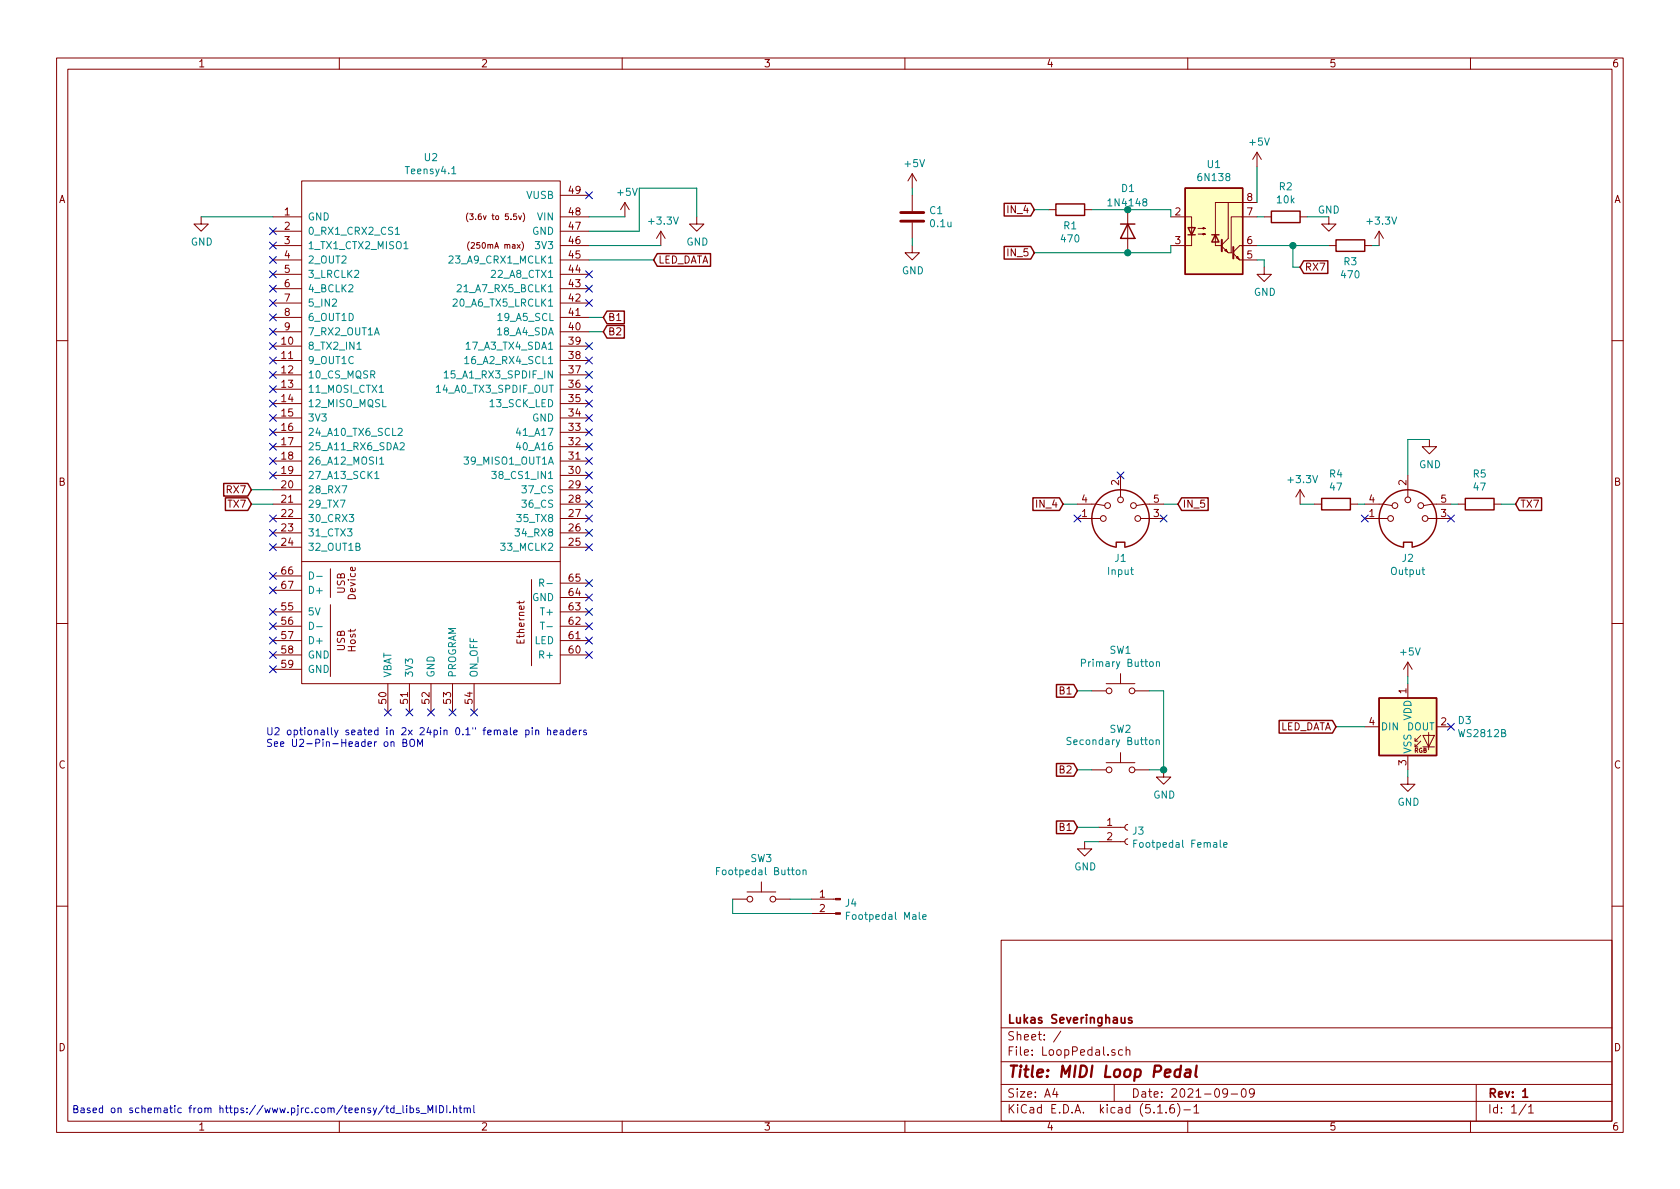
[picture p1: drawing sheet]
<svg xmlns="http://www.w3.org/2000/svg" width="297mm" height="210mm" viewBox="0 0 297 210" stroke-linecap="round" stroke-linejoin="round" font-family="sans-serif">
<g fill="none" stroke="#840000" stroke-width=".18">
<path d="M10 10.3h277v189.9h-277zM12 12.2h273v186.1h-273zM60 10.3v1.9M110 10.3v1.9M160 10.3v1.9M210 10.3v1.9M260 10.3v1.9M35.6 38.3v1.3h1.2l-1.2 1.3-1.3-1.3h1.3M48.3 38.3h5M53.3 32h45.8v88.9h-45.8zM82.8 37.7a1.2 1.2 0 0 0 0 1.5M91.7 38.1l.2 .7 .3-.7"/>
<path d="M92.5 37.7a1.2 1.2 0 0 1 0 1.5M99.1 38.3h5M99.1 34.5h5M110.5 35.8l-.8 1.3M110.5 35.8v2.5M110.5 35.8l.8 1.3M123.2 38.3v1.3h1.3l-1.3 1.3-1.3-1.3h1.3M161.3 30.7v2.6M161.3 34.5v2.8M161.3 39.4v2.8M161.3 30.7l-.8 1.3M161.3 30.7l.8 1.3"/>
<path d="M185.4 37.1h1.3M191.8 37.1h1.2M199.4 37.1v7.6M207 38.3h3.7v5.1h-3.7M217.2 35.8h-2.3v7.6h1M222.2 35.8h-5v6.4l-1.2 1.1M222.2 38.3h-4.5v6.4M222.2 26.9l-.7 1.3M222.2 26.9v2.6M222.2 26.9l.8 1.3M223.5 38.3h1.3M229.9 38.3h1.2"/>
<path d="M234.9 38.3v1.3h1.3l-1.3 1.3-1.2-1.3h1.2M48.3 43.4h5M48.3 58.7h5M48.3 56.1h5M48.3 53.6h5M48.3 51h5M48.3 48.5h5M48.3 46h5M48.3 40.9h5M83 42.7a1.13 1.13 0 0 0 0 1.6M92.3 42.7a1.13 1.13 0 0 1 0 1.6M99.1 43.4h5"/>
<path d="M99.1 58.7h5M99.1 56.1h5M99.1 53.6h5M99.1 51h5M99.1 48.5h5M99.1 46h5M99.1 40.9h5M116.8 40.9l-.7 1.3M116.8 40.9v2.5M116.8 40.9l.8 1.3M161.3 43.4v1.3h1.3l-1.3 1.3-1.3-1.3h1.3M211.8 41.4h1.3l-.4 .1v-.2l.4 .1"/>
<path d="M211.8 40.4h1.3l-.4 .1v-.2l.4 .1M216 43.6l1.2 1.1h.6M216.5 44.3l.3-.2 .2 .5zM218.1 44.8l1.1 1.2h3M218.6 45.6l.2-.3 .3 .5zM222.2 43.4h-3l-1.1 1.2M223.5 47.2v1.3h1.3l-1.3 1.3-1.3-1.3h1.3M234.9 43.4h1.3M241.3 43.4h1.3M243.8 40.9l-.7 1.3M243.8 40.9v2.5M243.8 40.9l.8 1.3"/>
<path d="M10 60.2h2M48.3 61.2h5M48.3 63.7h5M48.3 66.3h5M48.3 68.8h5M48.3 71.4h5M48.3 73.9h5M48.3 76.4h5M48.3 79h5M99.1 61.2h5M99.1 63.7h5M99.1 66.3h5"/>
<path d="M99.1 68.8h5M99.1 71.4h5M99.1 73.9h5M99.1 76.4h5M99.1 79h5M252.7 77.7v1.3h1.3l-1.3 1.3-1.2-1.3h1.2M285 60.2h2M48.3 89.1h5M48.3 81.5h5M48.3 84.1h5M48.3 86.6h5M48.3 91.7h5"/>
<path d="M48.3 94.2h5M48.3 96.8h5M53.3 99.3h45.8M99.1 89.1h5M99.1 81.5h5M99.1 84.1h5M99.1 86.6h5M99.1 91.7h5M99.1 94.2h5M99.1 96.8h5M190.5 89.1h3.3l1.5 .3M190.5 91.7h4.1"/>
<path d="M198.1 84.1v3.8M201.7 91.7h4M205.7 89.1h-3.3l-1.5 .3M229.9 86.6l-.8 1.3M229.9 86.6v2.5M229.9 86.6l.7 1.3M232.4 89.1h1.3M238.8 89.1h1.2M241.3 89.1h3.3l1.5 .3M241.3 91.7h4.1M248.9 84.1v3.8M252.5 91.7h4"/>
<path d="M256.5 89.1h-3.3l-1.5 .3M257.8 89.1h1.3M264.2 89.1h1.2M10 110.3h2M48.3 108.2h5M48.3 110.7h5M48.3 113.3h5M48.3 115.8h5M48.3 118.4h5M48.3 101.8h5M48.3 104.4h5M58.4 100.6v5.1"/>
<path d="M58.4 106.9v12.7M91.8 106.3v.5M92.7 106.3l-.2 .3h-1.1M94 102.5v15.2M99.1 108.2h5M99.1 110.7h5M99.1 113.3h5M99.1 115.8h5M99.1 105.7h5M99.1 103.1h5M198.1 119.1v1.8M248.9 117.1v2.5"/>
<path d="M248.9 117.1l-.7 1.3M248.9 117.1l.8 1.3M285 110.3h2M68.6 120.9v5.1M72.4 120.9v5.1M76.2 120.9v5.1M80 120.9v5.1M83.8 120.9v5.1M193 136.1h2.6M193 122.2h2.6M195.6 134.9h5.1M195.6 120.9h5.1"/>
<path d="M198.1 133.1v1.8M200.7 136.1h2.5M200.7 122.2h2.5M205.7 136.1v1.3h1.3l-1.3 1.3-1.2-1.3h1.2M241.3 128.5h2.5M248.9 137.4v1.3h1.3l-1.3 1.2-1.3-1.2h1.3M248.9 120.9v2.5M248.9 133.6v2.5M250.2 131.1h.5M251.2 131.1l-1 1v-.5M251.2 130l-1 1.1v-.5M251.6 130h2l-1 2.1z"/>
<path d="M251.6 132.1h2M252.6 129.5v3.1M254 128.5h2.5M129.5 159h2.6M132.1 157.7h5.1M134.6 156v1.7M137.2 159h2.5M143.5 159h4.2M191.8 148.8v1.3h1.2l-1.2 1.3-1.3-1.3h1.3M194.3 148.8h4.6M194.3 146.3h4.6M199.4 148.3l-.3 .1-.2 .4 .1 .3 .4 .2"/>
<path d="M199.4 145.8l-.3 .1-.2 .3 .1 .4 .4 .2M10 160.2h2M143.5 161.5h4.2M177 166.3h108v32h-108zM285 160.2h2M60 198.3v1.9M110 198.3v1.9M160 198.3v1.9M177 194.8h108M177 191.8h108M177 187.8h108M177 181.8h108"/>
<path d="M186.5 192.5l-.4 1h1M186.8 193v1M187.6 182.3l-1.3 2M197 191.8v3M197.1 185.7a.37 .37 0 0 0-.6 .1l.1 .2 .5 .2 .1 .1-.2 .3-.5-.1M198.5 185.7l-.5-.1-.2 .3v.6l.2 .1 .5-.1M199.1 185.7h.1a.37 .37 0 0 1 .6 .1v.8M199.1 185.1v1.5M204.7 196.8h.8M206.2 196.7v.1M207.5 195.3a.59 .59 0 0 0-.7 .7v.5l.2 .2 .4 .1 .2-.1 .1-.5-.2-.2-.4-.1-.3 .3M208.2 195.1a1.71 1.71 0 0 1 0 2.3"/>
<path d="M209.3 196.3h1.2M210 198.3v1.9M211.1 195.8l.4-.5v1.5M211.1 196.8h.9M217 193.2l-.1 .2a.48 .48 0 0 1-.6-.1v-.6a.48 .48 0 0 1 .6-.1l.1 .1a1.19 1.19 0 0 1-.2 1.2l-.5 .1M217.7 193.5h1.1M219.6 192.7l.4-.2a.94 .94 0 0 1 0 1.5 .82 .82 0 0 1-.4-1.3zM221.8 193.2l-.3 .3h-.3l-.3-.3v-.4l.2-.2 .4-.1 .2 .2a1.13 1.13 0 0 1-.2 1.2l-.4 .1M260 198.3v1.9M261 191.8v6.5M269.8 195.2l-1.2 2M270.3 195.8l.4-.5v1.5"/>
<path d="M270.3 196.8h.8"/>
<circle cx="195.1" cy="91.7" r=".51"/>
<circle cx="195.8" cy="89.4" r=".51"/>
<circle cx="198.1" cy="88.4" r=".51"/>
<circle cx="200.4" cy="89.4" r=".51"/>
<circle cx="201.2" cy="91.7" r=".51"/>
<circle cx="245.9" cy="91.7" r=".51"/>
<circle cx="246.6" cy="89.4" r=".51"/>
<circle cx="248.9" cy="88.4" r=".51"/>
<circle cx="251.2" cy="89.4" r=".51"/>
<circle cx="252" cy="91.7" r=".51"/>
<circle cx="196.1" cy="122.2" r=".51"/>
<circle cx="196.1" cy="136.1" r=".51"/>
<circle cx="200.2" cy="122.2" r=".51"/>
<circle cx="200.2" cy="136.1" r=".51"/>
<circle cx="132.6" cy="159" r=".51"/>
<circle cx="136.7" cy="159" r=".51"/>
</g>
<path d="M200.1 180a.37 .37 0 0 0-.6 .1l.1 .3 .5 .1 .1 .1-.3 .3-.4-.1M269.2 193l.5-.5v1.5M269.2 194h.9" fill="none" stroke="#840000" stroke-width=".3"/>
<path d="M208.7 189.2a.68 .68 0 0 0-1 .3l-.1 .6 .2 .2 .2 .1 .6-.1M208.8 188.4l-.2 2M209.7 189.2h.7l.1 .2-.1 1M210.5 189.6l-.7 .1a.4 .4 0 0 0-.3 .3 .4 .4 0 0 0 .2 .4l.7-.1M211.6 188.4l-.2 1.8 .2 .2" fill="none" stroke="#840000" stroke-width=".41"/>
<g fill="none" stroke="#840000" stroke-width=".25">
<path d="M177.5 36h4.7l.7 1.1-.7 1.1h-4.7zM186.7 36.1h5.1v2h-5.1zM198.1 39.6h2.6M199.4 39.6l1.3 2.6h-2.6zM209.5 33.3h10.2v15.2h-10.2zM224.8 37.3h5.1v2.1h-5.1zM107.3 55h3.1v2.2h-3.1l-.6-1.1zM107.3 57.6h3.1v2.2h-3.1l-.6-1.1zM116.2 44.9h9.4v2.2h-9.4l-.6-1.1zM177.5 43.6h4.7l.7 1.1-.7 1.1h-4.7zM210.1 40.3h1.2l-.6 1.2zM210.1 41.5h1.2"/>
<path d="M214.2 41.5h1.3M214.9 41.5l.6 1.3h-1.3zM230.5 46.1h4.3v2.3h-4.3l-.6-1.2zM236.2 42.4h5.1v2h-5.1zM39.5 85.5h4.3l.6 1.1-.6 1.1h-4.3zM39.9 88h3.9l.6 1.1-.6 1.2h-3.9zM182.6 88h4.7l.7 1.1-.7 1.2h-4.7zM197.4 96.8a5.1 5.1 0 0 1-3.6-7.9 5.1 5.1 0 0 1 8.6 0 5.1 5.1 0 0 1-3.5 7.9M197.4 96.6v-.7h1.5v.7M208.9 88h4.7v2.3h-4.7l-.6-1.2zM233.7 88.1h5.1v2.1h-5.1zM248.2 96.8a5.1 5.1 0 0 1-3.6-7.9 5.1 5.1 0 0 1 8.6 0 5.1 5.1 0 0 1-3.5 7.9"/>
<path d="M248.2 96.6v-.7h1.5v.7M259.1 88.1h5.1v2.1h-5.1zM268.6 88h4v2.3h-4l-.6-1.2zM186.8 121.1h3.1l.6 1.1-.6 1.1h-3.1zM186.8 135h3.1l.6 1.1-.6 1.2h-3.1zM226.2 127.4h9.4l.6 1.1-.6 1.1h-9.4zM243.8 123.4h10.2v10.2h-10.2zM186.8 145.2h3.1l.6 1.1-.6 1.1h-3.1z"/>
</g>
<g fill="#ffffc2" stroke="#ffffc2" stroke-width=".18">
<path d="M243.8 123.4h10.2v10.2h-10.2z"/>
<path d="M209.5 33.3h10.2v15.2h-10.2z"/>
</g>
<g fill="none" stroke="#008484" stroke-width=".18">
<path d="M79.9 30.7h.7M69.9 40.5l.4-.3v1.2M69.9 41.4h.7M71.4 44h.7M79.4 45.4l.5-.1 .2 .3v.2l-.8 .7h.8M80.1 53l.5-.1 .2 .3-.7 .9h.7M80.8 50.5l.5-.2 .3 .4-.1 .2-.7 .7h.8M63.1 61.8h.8M67.1 69.4h.7M70.4 75.9l.5-.2 .2 .4-.8 .9h.8M70.7 78.4l.5-.1 .2 .1 .1 .2-.1 .2-.7 .7h.8M77.1 68.5l.4-.4v1.3"/>
<path d="M77.1 69.4h.8M78.5 65.9l.4-.3v1.2M78.5 66.8h.8M82.2 63.4l.3-.4v1.3M82.2 64.3h.7M82.4 60.9l.4-.4v1.3M82.4 61.8h.7M60.5 85.9h.8l-.5 1.3M66.3 83.7l.3-.3v1.2M66.3 84.6h.7M67.1 81.2l.4-.4v1.3M67.1 82.1h.7"/>
<path d="M86.9 83.4h.8l-.4 .4 .4 .2v.5l-.2 .1-.6-.1M91.1 93.5h.7l-.4 .5 .4 .1v.6l-.2 .1-.5-.1M54.7 110a.64 .64 0 0 1 .8 .7 .64 .64 0 0 1-.8 .6zM54.7 101.1a.64 .64 0 0 1 .8 .7 .64 .64 0 0 1-.8 .6zM56 110.8h1M56 101.9h1M95.4 103.1l.7-.1v-.5l-.2-.1h-.5v1.3M95.5 110h.8M95.7 103.1l.4 .6M96.7 103.2h1M191.2 117.2h.6l.1-.2v-.3l-.2-.1h-.5v1.3M204.5 117.1l.1-.1 .4 .1v.8"/>
<path d="M204.5 117v.9M189.4 130.5l-.5-.1-.2 .1v.4l.6 .2 .1 .3-.3 .3-.5-.1M203.3 130.9l.3-.1 .2 .2 .1 .4-.1 .2-.3 .1-.2-.2zM204.4 131l.2-.2 .3 .1 .1 .8M204.4 130.8v.9M126.7 154h.4M127.3 153.4h-.6v1.3M140.9 153.9l.3-.1 .3 .3-.2 .5-.3 .1-.2-.2zM142 154l.2-.2 .3 .1v.8M142 153.8v.9M200.5 149.2h.4M201 148.6h-.5v1.2"/>
<path d="M216.4 149.4l.6-.1-.1-.3h-.4l-.1 .2v.6h.5M149.7 161.9h.4M150.3 161.3h-.6v1.3M163.1 162.1l.7-.1-.1-.2-.4-.1-.2 .2 .1 .6h.5"/>
</g>
<path d="M159.3 39.1h4M159.3 37.6h4" fill="none" stroke="#840000" stroke-width=".51"/>
<g fill="#840000" stroke="#840000" stroke-width=".18">
<path d="M147.7 161.4h.9v.3h-.9z"/>
<path d="M147.7 158.9h.9v.2h-.9z"/>
</g>
<path d="M216 42.4v2M218.1 43.7v2" fill="none" stroke="#840000" stroke-width=".36"/>
<g fill="none" stroke="#008400" stroke-width=".18">
<path d="M35.6 38.3h12.7M104.1 38.3h6.4M123.2 38.3v-5h-10.2v7.6h-8.9M161.3 33.3v1.2M182.9 37.1h2.5M193 37.1h14v1.2M222.2 38.3h1.3M222.2 29.5v6.3M231.1 38.3h3.8M104.1 58.7h2.6M104.1 43.4h12.7M104.1 46h11.5"/>
<path d="M104.1 56.1h2.6M161.3 42.2v1.2M207 43.4v1.3h-24.1M222.2 43.4h12.7M222.2 46h1.3v1.2M228.6 43.4v3.8h1.3M242.6 43.4h1.2M252.7 77.7h-3.8v6.4M44.4 89.1h3.9M44.4 86.6h3.9M188 89.1h2.5M205.7 89.1h2.6"/>
<path d="M229.9 89.1h2.5M240 89.1h1.3M256.5 89.1h1.3M265.4 89.1h2.6M248.9 119.6v1.3M190.5 136.1h2.5M190.5 122.2h2.5M203.2 122.2h2.5v13.9h-2.5M236.2 128.5h5.1M248.9 136.1v1.3M129.5 159v2.5h14M139.7 159h3.8"/>
<path d="M190.5 146.3h3.8M191.8 148.8h2.5"/>
</g>
<g fill="none" stroke="#0000c2" stroke-width=".18">
<path d="M71.2 131.3h.6l.1-.2v-.2l-.7-.2v1.3h.5l.2-.1 .1-.3-.3-.3M72.5 130.9l.2-.2a.45 .45 0 0 1 .6 .5v.4l-.2 .3h-.5a1.07 1.07 0 0 1-.1-1zM73.8 132v-1.3l.5 .9 .4-.9v1.3M93 129.2l.3-.1 .2 .2-.1 .6h-.4M93 129.1v1.3M94.1 128.7v.1M94.1 129.1v.8M94.7 129.2l.2-.1 .3 .1v.7M94.7 129.1v.8M96.8 129.2l.2-.1 .3 .1 .1 .7M96.8 128.7v1.2M97.9 129.5l.6-.1v-.2l-.4-.1-.2 .2 .1 .6h.5"/>
<path d="M99.1 129.2h.4l.1 .7M99.6 129.4l-.4 .1-.2 .1 .1 .3h.5M100.8 129.2l-.4-.1-.2 .2 .1 .6h.5M100.8 128.7v1.2M101.3 129.5l.6-.1v-.2l-.4-.1-.2 .2 .1 .6h.5M102.4 129.1v.8M102.8 129.1l-.4 .2M103.7 129.2l-.3-.1-.2 .2v.2l.5 .1v.3h-.5M70 196.9h.9M71.2 195.5v1.1l.2 .2M71.9 195.5v.1M71.9 195.9v.9"/>
<path d="M72.5 196l.4-.1 .2 .3-.1 .5h-.5M72.5 195.5v1.3M74.1 196l-.3-.1-.2 .2 .1 .2 .4 .1v.3h-.5M74.4 196.9h1M75.7 196.8v-1.3l.4 .9 .4-.9v1.3M77.1 195.5v1.3M77.7 195.5a.64 .64 0 0 1 .7 .6 .64 .64 0 0 1-.7 .7zM79 195.5v1.3M79.6 196.6v.2M80.2 196.1l.2-.2 .3 .1v.8M80.2 195.5v1.3M81.2 195.9h.4"/>
<path d="M81.4 195.5v1.1l.2 .2M82.1 196.1l.1-.2 .3 .1 .1 .8M82.1 195.9v.9M82.6 196.1l.2-.2 .3 .1 .1 .8M83.8 195.5v1.1l.1 .2"/>
</g>
<g fill="#008400" stroke="#008400" stroke-width=".25">
<circle cx="199.4" cy="44.7" r=".51"/>
<circle cx="205.7" cy="136.1" r=".51"/>
<circle cx="199.4" cy="37.1" r=".51"/>
<circle cx="228.6" cy="43.4" r=".51"/>
</g>
<g fill="none" stroke="#000084" stroke-width=".18">
<path d="M103.5 33.9l1.2 1.2M104.7 33.9l-1.2 1.2M47.7 42.8l1.2 1.2M47.7 40.3l1.2 1.2M47.7 45.4l1.2 1.2M47.7 47.9l1.2 1.2M47.7 50.4l1.2 1.3M47.7 53l1.2 1.2M47.7 55.5l1.2 1.2M47.7 58.1l1.2 1.2M48.9 42.8l-1.2 1.2M48.9 40.3l-1.2 1.2"/>
<path d="M48.9 45.4l-1.2 1.2M48.9 47.9l-1.2 1.2M48.9 50.4l-1.2 1.3M48.9 53l-1.2 1.2M48.9 55.5l-1.2 1.2M48.9 58.1l-1.2 1.2M103.5 53l1.2 1.2M103.5 47.9l1.2 1.2M103.5 50.4l1.2 1.3M104.7 53l-1.2 1.2M104.7 47.9l-1.2 1.2M104.7 50.4l-1.2 1.3"/>
<path d="M47.7 78.4l1.2 1.2M47.7 60.6l1.2 1.2M47.7 63.1l1.2 1.3M47.7 65.7l1.2 1.2M47.7 68.2l1.2 1.2M47.7 70.8l1.2 1.2M47.7 73.3l1.2 1.2M47.7 75.8l1.2 1.3M48.9 78.4l-1.2 1.2M48.9 60.6l-1.2 1.2M48.9 63.1l-1.2 1.3M48.9 65.7l-1.2 1.2"/>
<path d="M48.9 68.2l-1.2 1.2M48.9 70.8l-1.2 1.2M48.9 73.3l-1.2 1.2M48.9 75.8l-1.2 1.3M103.5 60.6l1.2 1.2M103.5 63.1l1.2 1.3M103.5 65.7l1.2 1.2M103.5 68.2l1.2 1.2M103.5 70.8l1.2 1.2M103.5 73.3l1.2 1.2M103.5 75.8l1.2 1.3M103.5 78.4l1.2 1.2"/>
<path d="M104.7 60.6l-1.2 1.2M104.7 63.1l-1.2 1.3M104.7 65.7l-1.2 1.2M104.7 68.2l-1.2 1.2M104.7 70.8l-1.2 1.2M104.7 73.3l-1.2 1.2M104.7 75.8l-1.2 1.3M104.7 78.4l-1.2 1.2M47.7 80.9l1.2 1.2M47.7 83.5l1.2 1.2M47.7 91.1l1.2 1.2M47.7 93.6l1.2 1.2"/>
<path d="M47.7 96.2l1.2 1.2M48.9 80.9l-1.2 1.2M48.9 83.5l-1.2 1.2M48.9 91.1l-1.2 1.2M48.9 93.6l-1.2 1.2M48.9 96.2l-1.2 1.2M103.5 88.5l1.2 1.3M103.5 80.9l1.2 1.2M103.5 83.5l1.2 1.2M103.5 86l1.2 1.2M103.5 91.1l1.2 1.2M103.5 93.6l1.2 1.2"/>
<path d="M103.5 96.2l1.2 1.2M104.7 93.6l-1.2 1.2M104.7 88.5l-1.2 1.3M104.7 80.9l-1.2 1.2M104.7 83.5l-1.2 1.2M104.7 86l-1.2 1.2M104.7 91.1l-1.2 1.2M104.7 96.2l-1.2 1.2M189.9 91.1l1.2 1.2M191.1 91.1l-1.2 1.2M197.5 83.5l1.2 1.2M198.7 83.5l-1.2 1.2"/>
<path d="M205.1 91.1l1.2 1.2M206.3 91.1l-1.2 1.2M240.7 91.1l1.2 1.2M241.9 91.1l-1.2 1.2M255.9 91.1l1.2 1.2M257.1 91.1l-1.2 1.2M47.7 101.2l1.2 1.3M47.7 103.8l1.2 1.2M47.7 107.6l1.2 1.2M47.7 110.1l1.2 1.2M47.7 112.7l1.2 1.2M47.7 115.2l1.2 1.2"/>
<path d="M47.7 117.7l1.2 1.3M48.9 103.8l-1.2 1.2M48.9 101.2l-1.2 1.3M48.9 107.6l-1.2 1.2M48.9 110.1l-1.2 1.2M48.9 112.7l-1.2 1.2M48.9 115.2l-1.2 1.2M48.9 117.7l-1.2 1.3M103.5 102.5l1.2 1.2M103.5 105l1.2 1.3M103.5 107.6l1.2 1.2M103.5 110.1l1.2 1.2"/>
<path d="M103.5 112.7l1.2 1.2M103.5 115.2l1.2 1.2M104.7 105l-1.2 1.3M104.7 102.5l-1.2 1.2M104.7 107.6l-1.2 1.2M104.7 110.1l-1.2 1.2M104.7 112.7l-1.2 1.2M104.7 115.2l-1.2 1.2M68 125.4l1.2 1.2M69.2 125.4l-1.2 1.2M71.8 125.4l1.2 1.2M73 125.4l-1.2 1.2"/>
<path d="M75.6 125.4l1.2 1.2M76.8 125.4l-1.2 1.2M79.4 125.4l1.2 1.2M80.6 125.4l-1.2 1.2M83.2 125.4l1.2 1.2M84.4 125.4l-1.2 1.2M255.9 127.9l1.2 1.2M257.1 127.9l-1.2 1.2"/>
</g>
<text font-size="2.8" fill="#840000" x="178" y="190.5">Title: MIDI Loop Pedal</text>
<g font-size="2.1" fill="#840000">
<text x="178" y="184">Sheet: /</text>
<text x="178" y="181">Lukas Severinghaus</text>
<text x="178" y="186.7">File: LoopPedal.sch</text>
<text x="178" y="196.9">KiCad E.D.A. kicad (5.1.6)-1</text>
<text x="178" y="194.1">Size: A4</text>
<text x="200" y="194.1">Date: 2021-09-09</text>
<text x="263" y="194.1">Rev: 1</text>
<text x="263" y="196.9">Id: 1/1</text>
</g>
<g font-size="1.8" fill="#840000">
<text x="35" y="11.9">1</text>
<text x="85" y="11.9">2</text>
<text x="135" y="11.9">3</text>
<text x="185" y="11.9">4</text>
<text x="235" y="11.9">5</text>
<text x="285" y="11.9">6</text>
<text x="10.4" y="35.9">A</text>
<text x="100.6" y="34.3">49</text>
<text x="220.5" y="35.6">8</text>
<text x="285.4" y="35.9">A</text>
<text x="50.3" y="38.1">1</text>
<text x="50.3" y="40.6">2</text>
<text x="100.6" y="40.6">47</text>
<text x="100.6" y="38.1">48</text>
<text x="178.4" y="37.7">IN_4</text>
<text x="207.8" y="38.1">2</text>
<text x="220.5" y="38.1">7</text>
<text x="50.3" y="43.2">3</text>
<text x="50.3" y="45.7">4</text>
<text x="100.6" y="45.7">45</text>
<text x="100.6" y="43.2">46</text>
<text x="116.4" y="46.6">LED_DATA</text>
<text x="178.4" y="45.3">IN_5</text>
<text x="207.8" y="43.2">3</text>
<text x="220.5" y="45.7">5</text>
<text x="220.5" y="43.2">6</text>
<text x="230.7" y="47.9">RX7</text>
<text x="50.3" y="48.3">5</text>
<text x="50.3" y="50.8">6</text>
<text x="50.3" y="53.3">7</text>
<text x="100.6" y="53.3">42</text>
<text x="100.6" y="50.8">43</text>
<text x="100.6" y="48.3">44</text>
<text x="50.3" y="55.9">8</text>
<text x="50.3" y="58.4">9</text>
<text x="100.6" y="58.4">40</text>
<text x="100.6" y="55.9">41</text>
<text x="107.5" y="56.8">B1</text>
<text x="107.5" y="59.3">B2</text>
<text x="49.8" y="61">10</text>
<text x="49.8" y="63.5">11</text>
<text x="100.6" y="63.5">38</text>
<text x="100.6" y="61">39</text>
<text x="49.8" y="66">12</text>
<text x="49.8" y="68.6">13</text>
<text x="49.8" y="71.1">14</text>
<text x="100.6" y="71.1">35</text>
<text x="100.6" y="68.6">36</text>
<text x="100.6" y="66">37</text>
<text x="49.8" y="73.7">15</text>
<text x="49.8" y="76.2">16</text>
<text x="100.6" y="76.2">33</text>
<text x="100.6" y="73.7">34</text>
<text x="49.8" y="78.7">17</text>
<text x="49.8" y="81.3">18</text>
<text x="49.8" y="83.8">19</text>
<text x="100.6" y="83.8">30</text>
<text x="100.6" y="81.3">31</text>
<text x="100.6" y="78.7">32</text>
<text x="10.4" y="85.9">B</text>
<text x="40.2" y="87.2">RX7</text>
<text x="40.4" y="89.8">TX7</text>
<text x="49.8" y="86.4">20</text>
<text x="49.8" y="88.9">21</text>
<text x="100.6" y="88.9">28</text>
<text x="100.6" y="86.4">29</text>
<text x="183.4" y="89.8">IN_4</text>
<text x="191.3" y="88.9">4</text>
<text x="197.9" y="85.8" transform="rotate(-90 197.9 85.8)">2</text>
<text x="204" y="88.9">5</text>
<text x="209.1" y="89.8">IN_5</text>
<text x="242.1" y="88.9">4</text>
<text x="248.7" y="85.8" transform="rotate(-90 248.7 85.8)">2</text>
<text x="254.8" y="88.9">5</text>
<text x="268.8" y="89.8">TX7</text>
<text x="285.4" y="85.9">B</text>
<text x="49.8" y="91.4">22</text>
<text x="49.8" y="94">23</text>
<text x="100.6" y="94">26</text>
<text x="100.6" y="91.4">27</text>
<text x="191.3" y="91.4">1</text>
<text x="204" y="91.4">3</text>
<text x="242.1" y="91.4">1</text>
<text x="254.8" y="91.4">3</text>
<text x="49.8" y="96.5">24</text>
<text x="49.8" y="101.6">66</text>
<text x="100.6" y="96.5">25</text>
<text x="49.8" y="107.9">55</text>
<text x="49.8" y="104.1">67</text>
<text x="61" y="105" transform="rotate(-90 61 105)">USB</text>
<text x="62.9" y="106" transform="rotate(-90 62.9 106)">Device</text>
<text x="100.6" y="107.9">63</text>
<text x="100.6" y="105.4">64</text>
<text x="100.6" y="102.9">65</text>
<text x="49.8" y="110.5">56</text>
<text x="49.8" y="113">57</text>
<text x="92.7" y="113.7" transform="rotate(-90 92.7 113.7)">Ethernet</text>
<text x="100.6" y="113">61</text>
<text x="100.6" y="110.5">62</text>
<text x="49.8" y="115.6">58</text>
<text x="49.8" y="118.1">59</text>
<text x="61" y="115.1" transform="rotate(-90 61 115.1)">USB</text>
<text x="62.9" y="115.2" transform="rotate(-90 62.9 115.2)">Host</text>
<text x="100.6" y="115.6">60</text>
<text x="68.3" y="124.4" transform="rotate(-90 68.3 124.4)">50</text>
<text x="72.1" y="124.4" transform="rotate(-90 72.1 124.4)">51</text>
<text x="75.9" y="124.4" transform="rotate(-90 75.9 124.4)">52</text>
<text x="79.8" y="124.4" transform="rotate(-90 79.8 124.4)">53</text>
<text x="83.6" y="124.4" transform="rotate(-90 83.6 124.4)">54</text>
<text x="187.5" y="122.8">B1</text>
<text x="248.7" y="122.7" transform="rotate(-90 248.7 122.7)">1</text>
<text x="226" y="129.2">LED_DATA</text>
<text x="242.1" y="128.3">4</text>
<text x="254.8" y="128.3">2</text>
<text x="10.4" y="135.9">C</text>
<text x="187.5" y="136.8">B2</text>
<text x="248.7" y="135.4" transform="rotate(-90 248.7 135.4)">3</text>
<text x="285.4" y="135.9">C</text>
<text x="187.5" y="146.9">B1</text>
<text x="195.7" y="146">1</text>
<text x="195.7" y="148.6">2</text>
<text x="144.9" y="158.7">1</text>
<text x="144.9" y="161.3">2</text>
<text x="10.4" y="185.9">D</text>
<text x="285.4" y="185.9">D</text>
<text x="35" y="199.9">1</text>
<text x="85" y="199.9">2</text>
<text x="135" y="199.9">3</text>
<text x="185" y="199.9">4</text>
<text x="235" y="199.9">5</text>
<text x="285" y="199.9">6</text>
</g>
<g font-size="1.8" fill="#008484">
<text x="75.1" y="28.5">U2</text>
<text x="160.1" y="29.6">+5V</text>
<text x="213.5" y="29.7">U1</text>
<text x="221" y="25.7">+5V</text>
<text x="71.9" y="30.8">Teensy4.1</text>
<text x="93.1" y="35.2">VUSB</text>
<text x="109.3" y="34.6">+5V</text>
<text x="198.3" y="34">D1</text>
<text x="212" y="32">6N138</text>
<text x="225.9" y="36">10k</text>
<text x="226.2" y="33.6">R2</text>
<text x="54.4" y="39">GND</text>
<text x="54.4" y="41.5">0_RX1_CRX2_CS1</text>
<text x="94.1" y="41.5">GND</text>
<text x="95.1" y="39">VIN</text>
<text x="114.9" y="39.7">+3.3V</text>
<text x="164.4" y="37.9">C1</text>
<text x="164.6" y="40.2">0.1u</text>
<text x="188.1" y="40.6">R1</text>
<text x="196.2" y="36.5">1N4148</text>
<text x="233" y="37.8">GND</text>
<text x="241.9" y="39.7">+3.3V</text>
<text x="33.7" y="43.4">GND</text>
<text x="54.4" y="44.1">1_TX1_CTX2_MISO1</text>
<text x="54.4" y="46.6">2_OUT2</text>
<text x="80.1" y="46.6">23_A9_CRX1_MCLK1</text>
<text x="94.9" y="44.1">3V3</text>
<text x="121.4" y="43.4">GND</text>
<text x="187.7" y="42.9">470</text>
<text x="237.6" y="46.9">R3</text>
<text x="54.4" y="49.1">3_LRCLK2</text>
<text x="54.4" y="51.7">4_BCLK2</text>
<text x="81.5" y="51.7">21_A7_RX5_BCLK1</text>
<text x="87.3" y="49.1">22_A8_CTX1</text>
<text x="159.5" y="48.5">GND</text>
<text x="221.7" y="52.3">GND</text>
<text x="237.3" y="49.2">470</text>
<text x="54.4" y="54.2">5_IN2</text>
<text x="54.4" y="56.8">6_OUT1D</text>
<text x="54.4" y="59.3">7_RX2_OUT1A</text>
<text x="80.6" y="54.2">20_A6_TX5_LRCLK1</text>
<text x="88.1" y="59.3">18_A4_SDA</text>
<text x="88.3" y="56.8">19_A5_SCL</text>
<text x="54.4" y="61.8">8_TX2_IN1</text>
<text x="54.4" y="64.4">9_OUT1C</text>
<text x="82.9" y="64.4">16_A2_RX4_SCL1</text>
<text x="82.9" y="61.8">17_A3_TX4_SDA1</text>
<text x="54.4" y="66.9">10_CS_MQSR</text>
<text x="54.4" y="69.5">11_MOSI_CTX1</text>
<text x="77.7" y="69.5">14_A0_TX3_SPDIF_OUT</text>
<text x="79.5" y="66.9">15_A1_RX3_SPDIF_IN</text>
<text x="54.4" y="72">12_MISO_MQSL</text>
<text x="54.4" y="74.5">3V3</text>
<text x="54.4" y="77.1">24_A10_TX6_SCL2</text>
<text x="86.8" y="72">13_SCK_LED</text>
<text x="91.8" y="77.1">41_A17</text>
<text x="94.1" y="74.5">GND</text>
<text x="54.4" y="79.6">25_A11_RX6_SDA2</text>
<text x="54.4" y="82.2">26_A12_MOSI1</text>
<text x="82.6" y="82.2">39_MISO1_OUT1A</text>
<text x="91.8" y="79.6">40_A16</text>
<text x="250.9" y="82.8">GND</text>
<text x="54.4" y="84.7">27_A13_SCK1</text>
<text x="54.4" y="87.2">28_RX7</text>
<text x="54.4" y="89.8">29_TX7</text>
<text x="87.9" y="84.7">38_CS1_IN1</text>
<text x="92.6" y="89.8">36_CS</text>
<text x="92.6" y="87.2">37_CS</text>
<text x="227.9" y="85.4">+3.3V</text>
<text x="235.1" y="84.4">R4</text>
<text x="235.2" y="86.8">47</text>
<text x="260.5" y="84.4">R5</text>
<text x="260.6" y="86.8">47</text>
<text x="54.4" y="92.3">30_CRX3</text>
<text x="54.4" y="94.9">31_CTX3</text>
<text x="91.6" y="94.9">34_RX8</text>
<text x="91.8" y="92.3">35_TX8</text>
<text x="54.4" y="97.4">32_OUT1B</text>
<text x="89" y="97.4">33_MCLK2</text>
<text x="196" y="101.7">Input</text>
<text x="197.2" y="99.4">J1</text>
<text x="246" y="101.7">Output</text>
<text x="248" y="99.4">J2</text>
<text x="54.4" y="105">D+</text>
<text x="94.1" y="106.3">GND</text>
<text x="54.4" y="108.8">5V</text>
<text x="54.4" y="113.9">D+</text>
<text x="94.5" y="113.9">LED</text>
<text x="95.9" y="108.8">T+</text>
<text x="96.4" y="111.4">T-</text>
<text x="54.4" y="116.5">GND</text>
<text x="54.4" y="119">GND</text>
<text x="69.2" y="119.9" transform="rotate(-90 69.2 119.9)">VBAT</text>
<text x="73" y="119.9" transform="rotate(-90 73 119.9)">3V3</text>
<text x="76.8" y="119.9" transform="rotate(-90 76.8 119.9)">GND</text>
<text x="80.6" y="119.9" transform="rotate(-90 80.6 119.9)">PROGRAM</text>
<text x="84.5" y="119.9" transform="rotate(-90 84.5 119.9)">ON_OFF</text>
<text x="95.7" y="116.5">R+</text>
<text x="191.7" y="117.9">Primary Button</text>
<text x="196.2" y="115.6">SW1</text>
<text x="247.7" y="115.9">+5V</text>
<text x="189.2" y="131.7">Secondary Button</text>
<text x="196.2" y="129.6">SW2</text>
<text x="244.1" y="129.2">DIN</text>
<text x="248.7" y="129.2">DOUT</text>
<text x="249.6" y="127.4" transform="rotate(-90 249.6 127.4)">VDD</text>
<text x="257.9" y="128">D3</text>
<text x="258.1" y="130.3">WS2812B</text>
<text x="249.6" y="133.3" transform="rotate(-90 249.6 133.3)">VSS</text>
<text x="203.9" y="141.2">GND</text>
<text x="247.1" y="142.5">GND</text>
<text x="200.3" y="147.6">J3</text>
<text x="201.2" y="149.9">Footpedal Female</text>
<text x="127.3" y="154.8">Footpedal Button</text>
<text x="132.7" y="152.4">SW3</text>
<text x="189.9" y="153.9">GND</text>
<text x="149.5" y="160.3">J4</text>
<text x="150.3" y="162.7">Footpedal Male</text>
</g>
<g font-size="1.8" fill="#0000c2">
<text x="47" y="130">U2 optionally seated in 2x 24pin 0.1&quot; female pin headers</text>
<text x="47" y="132.1">See U2-Pin-Header on BOM</text>
<text x="12.7" y="196.8">Based on schematic from https://www.pjrc.com/teensy/td_libs_MIDI.html</text>
</g>
<g font-size="1.4" fill="#840000">
<text x="83.4" y="38.9">(3.6v to 5.5v)</text>
<text x="83.2" y="44">(250mA max)</text>
</g>
<text font-size="1.1" fill="#840000" x="250" y="133.1">RGB</text>
</svg>
